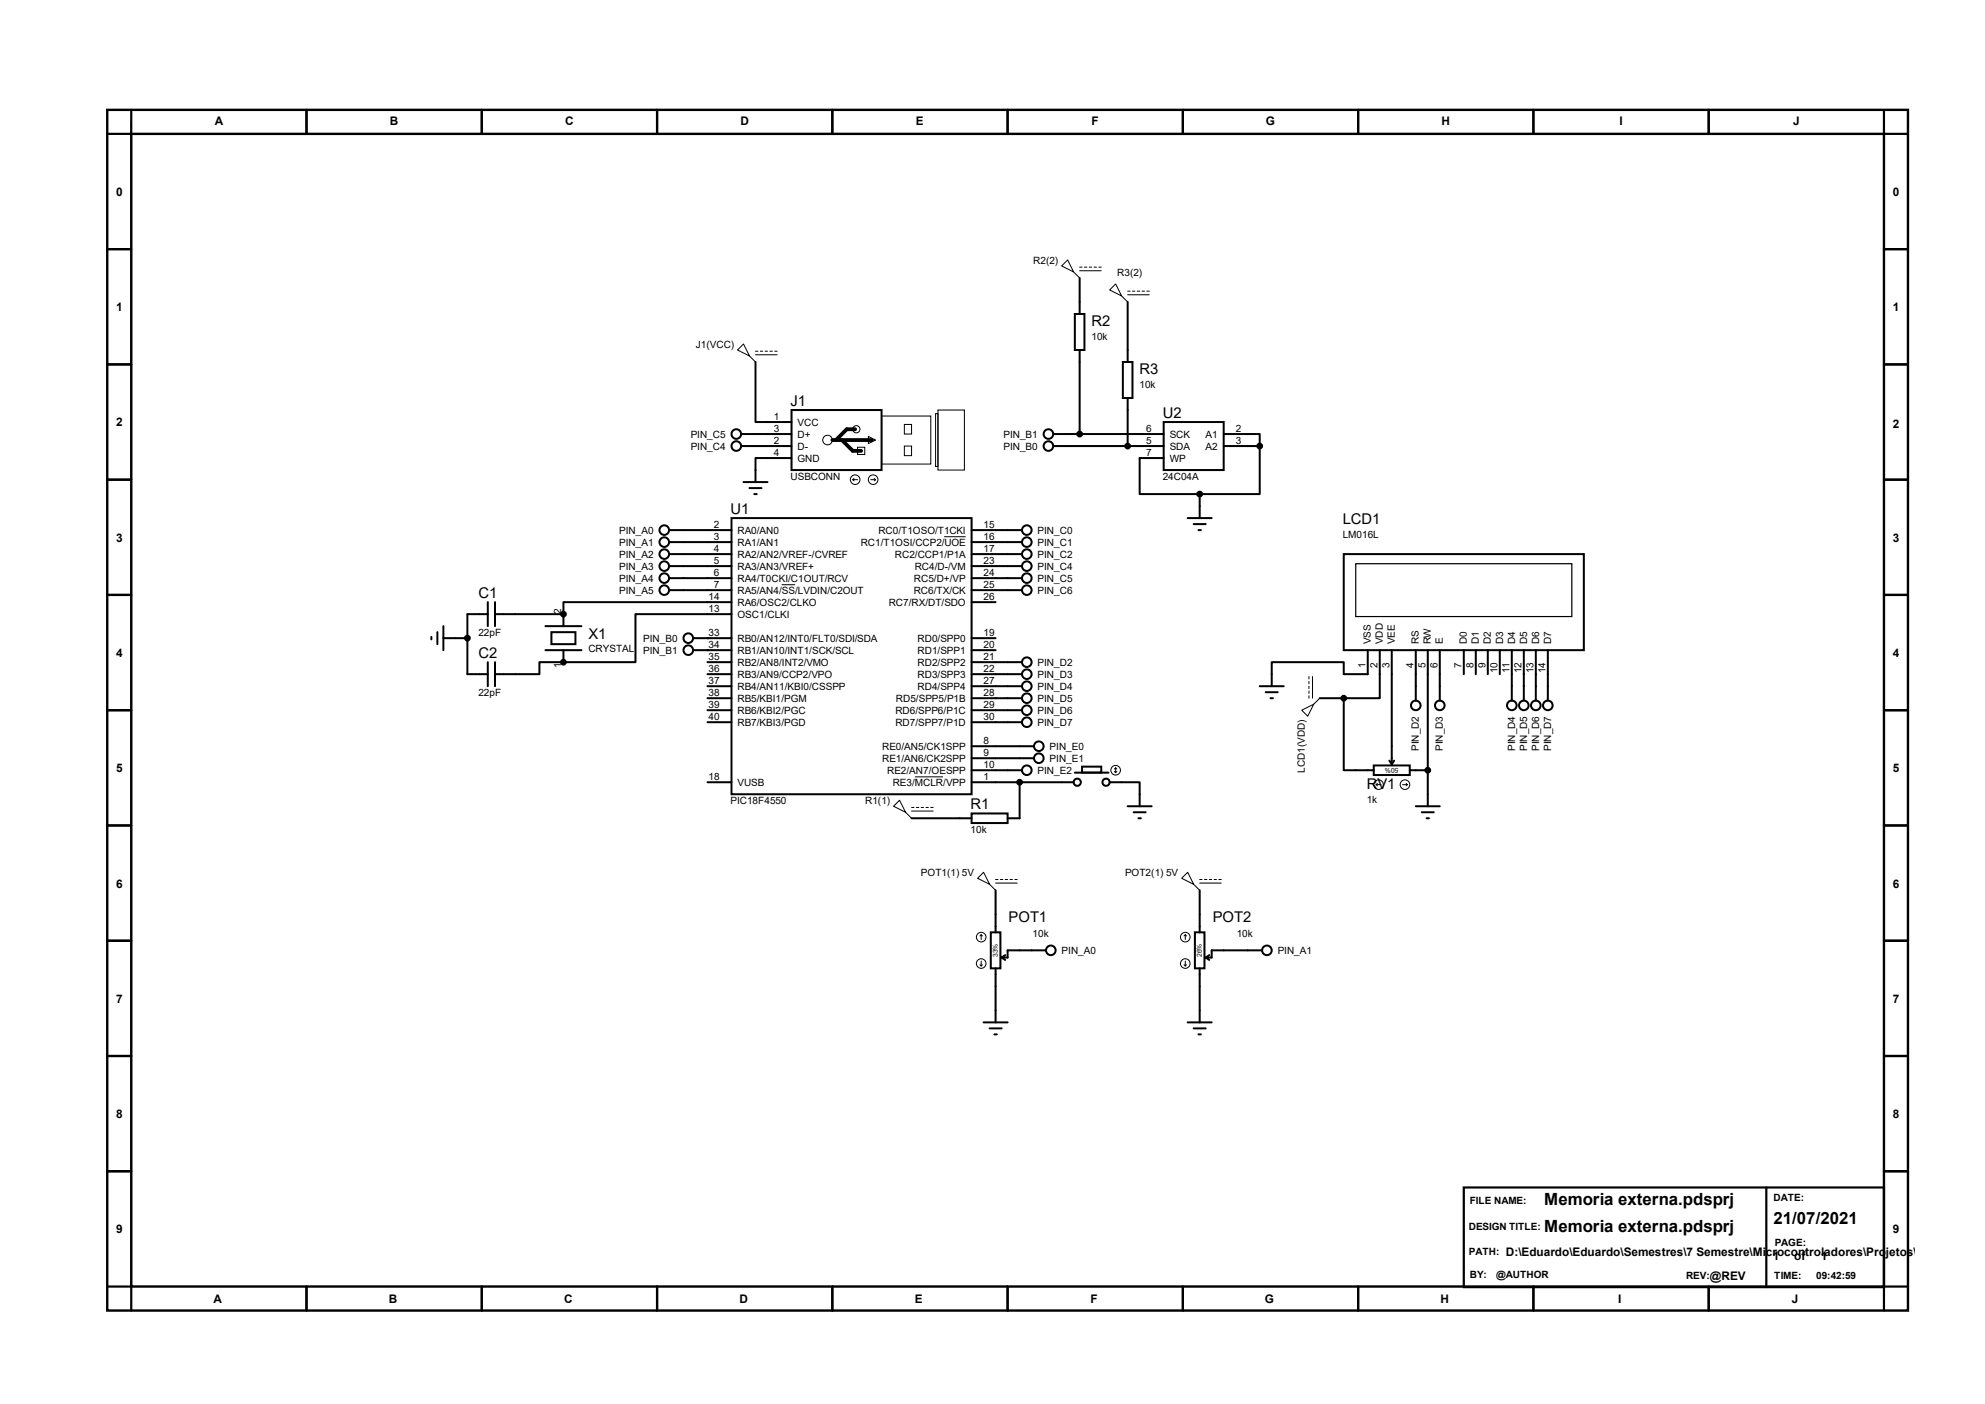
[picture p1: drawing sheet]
<svg xmlns="http://www.w3.org/2000/svg" width="420mm" height="297mm" viewBox="0 0 420 297" stroke-linecap="round" stroke-linejoin="round" font-family="sans-serif">
<path d="M22.7 23.2h381v254h-381zM27.8 28.3h370.8v243.9h-370.8z" fill="none" stroke="#000" stroke-width=".51"/>
<g fill="none" stroke="#000" stroke-width=".47">
<path d="M27.8 23.2v5.1h-5.1M64.9 23.2v5.1M101.9 23.2v5.1M139 23.2v5.1M176.1 23.2v5.1M213.2 23.2v5.1M250.3 23.2v5.1M287.4 23.2v5.1M324.4 23.2v5.1M361.5 23.2v5.1M398.6 23.2v5.1h5.1M22.7 52.7h5.1"/>
<path d="M398.6 52.7h5.1M22.7 77.1h5.1M398.6 77.1h5.1M22.7 101.5h5.1M398.6 101.5h5.1M22.7 125.9h5.1M398.6 125.9h5.1M22.7 150.2h5.1M398.6 150.2h5.1M22.7 174.6h5.1M398.6 174.6h5.1M22.7 199h5.1"/>
<path d="M398.6 199h5.1M22.7 223.4h5.1M398.6 223.4h5.1M22.7 247.8h5.1M309.7 251.2h88.9v21.1h-88.9zM373.7 251.2v21.1M398.6 247.8h5.1M22.7 272.2h5.1v5M64.9 272.2v5M101.9 272.2v5M139 272.2v5M176.1 272.2v5"/>
<path d="M213.2 272.2v5M250.3 272.2v5M287.4 272.2v5M324.4 272.2v5M361.5 272.2v5M403.7 272.2h-5.1v5"/>
</g>
<g fill="none" stroke="#000" stroke-width=".21">
<path d="M25.2 28.3h2.4M27.8 25.8v2.3M64.9 25.8v2.3M101.9 25.8l.1 2.3M139 25.8l.1 2.3M176.1 25.8v2.3M213.2 25.8v2.3M250.3 25.8v2.3M287.4 25.8v2.3M324.4 25.8l.1 2.3M361.5 25.8l.1 2.3M398.6 25.8l.1 2.3"/>
<path d="M25.2 52.7h2.4M225.9 55l1.3 2.5-2.6-1.2zM227.2 57.5l1.2 1.3M228.4 56.5h.5M228.4 57.3h4.6M229.4 56.5h.6M230.5 56.5h.5M231.5 56.5h.5M232.5 56.5h.5M25.2 77.1h2.4M156 74l1.3-1.2 1.3 2.5zM158.6 75.3l1.3 1.3"/>
<path d="M159.9 74.3h.5M159.9 75.1h4.5M160.9 74.3h.5M161.9 74.3h.5M162.9 74.3h.5M163.9 74.3h.5M236.1 60.1l1.2 2.5-2.5-1.3zM237.3 62.6l1.3 1.3M238.6 61.6h.5M238.6 62.4h4.6M239.6 61.6h.5M240.6 61.6h.5"/>
<path d="M241.6 61.6h.5M242.7 61.6h.5M181.4 94.6h1.6v1.5h-1.6zM183.7 92.3l1.6 .8-1.6 .8zM186.5 88h10.4v10.2h-10.4zM191.3 94.4h1.6v2h-1.6zM191.3 89.8h1.6v2h-1.6zM198 87.5h.5v11.2h-.5zM198.5 86.7h5.5v12.7h-5.5zM25.2 101.5h2.4M180.4 101.5l.3 .2M180.4 101.5h1"/>
<path d="M180.7 101.2l-.3 .3M184.2 101.5h1.1M185 101.2l.3 .3M185.3 101.5l-.3 .2M199.8 113.5h4.5M25.2 125.9h2.4M165.4 123.7h2.8M25.2 150.2h2.4M275.4 150.2l2.6-1.2-1.3 2.5zM276.9 143.1v.5M276.9 144.1v.6M276.9 145.2v.5"/>
<path d="M276.9 146.2v.5M276.9 147.2v.5M277.7 143.1v4.6M279.2 147.7l-1.2 1.3M25.2 174.6h2.4M189.1 170.6l1.2-1.3 1.3 2.5zM191.6 171.8l1.3 1.3M192.9 170.8h.5M192.9 171.6h4.5M193.6 164.3h5.9M193.9 170.8h.5M194.9 170.8h.5"/>
<path d="M195.9 170.8h.5M196.9 170.8h.5M235.8 163.2l.3 .2M236.1 162.4v1M236.1 162.4l-.3 .3M236.1 162.4l.2 .3M236.3 163.2l-.2 .2M291.2 166l.2 .2M291.2 166h1M291.4 165.7l-.2 .3M296.8 166h1M297.5 165.7l.3 .3"/>
<path d="M297.8 166l-.3 .2M25.2 199h2.4M206.8 185.8l1.3-1.3 1.3 2.6zM207.6 197.7l-.3 .3M207.6 197.7l.3 .3M207.6 197.7v1.1M209.4 187.1l1.3 1.2M210.7 186.1h.5M210.7 186.8h4.5M211.7 186.1h.5M212.7 186.1h.5M213.7 186.1h.5"/>
<path d="M214.7 186.1h.5M250 185.8l1.3-1.3 1.3 2.6zM250.8 197.7l-.3 .3M250.8 197.7l.2 .3M250.8 197.7v1.1M252.6 187.1l1.2 1.2M253.8 186.1h.5M253.8 186.8h4.6M254.8 186.1h.6M255.9 186.1h.5M256.9 186.1h.5M257.9 186.1h.5"/>
<path d="M207.3 204.1l.3 .2M207.6 203.3v1M207.9 204.1l-.3 .2M250.5 204.1l.3 .2M250.8 203.3v1M251 204.1l-.2 .2M25.2 223.4h2.4M25.2 247.8h2.4M25.2 272.2h2.4"/>
<circle cx="175.1" cy="93.1" r="1.02"/>
<circle cx="181.2" cy="90.8" r=".76"/>
<circle cx="180.9" cy="101.5" r="1.02"/>
<circle cx="184.7" cy="101.5" r="1.02"/>
<circle cx="236.1" cy="162.9" r="1.02"/>
<circle cx="291.7" cy="166" r="1.02"/>
<circle cx="297.3" cy="166" r="1.02"/>
<circle cx="207.6" cy="198.2" r="1.02"/>
<circle cx="250.8" cy="198.2" r="1.02"/>
<circle cx="207.6" cy="203.8" r="1.02"/>
<circle cx="250.8" cy="203.8" r="1.02"/>
</g>
<g fill="none" stroke="#000" stroke-width=".42">
<path d="M228.4 58.8v7.6M159.9 76.6v12.7h7.6M227.4 66.4h2v7.6h-2zM228.4 74v17.8M237.6 76.6h2v7.6h-2zM238.6 63.9v12.7M156.8 91.8h10.7M156.8 94.4h10.7M167.5 86.7h19v12.7h-19zM167.5 96.9h-7.6v5.1M222.8 91.8h23.4M222.8 94.4h23.4"/>
<path d="M238.6 84.2v10.2M246.2 89.3h12.7v10.1h-12.7zM246.2 96.9h-5.1v7.6h12.7M258.9 91.8h7.6v2.6M258.9 94.4h7.6M266.5 94.4v10.1h-12.7M141.6 112.1h13.2M141.6 114.7h13.2M141.6 117.2h13.2M141.6 119.8h13.2M154.8 109.6h50.8v58.4h-50.8zM157.3 102h5.1"/>
<path d="M158.6 103.3h2.5M159.6 104.5h.5M205.6 112.1h10.6M205.6 114.7h10.6M205.6 117.2h10.6M205.6 119.8h10.6M251.3 109.6h5.1M252.6 110.9h2.5M253.6 112.1h.5M253.8 104.5v5.1M284.3 117.2h50.8v20.3h-50.8zM91.3 134.7v.6"/>
<path d="M92.5 133.7v2.6M93.8 135h5.1M93.8 132.5v5M103.2 129.9h-4.3v12.7h4.3M103.2 127.4v5.1M104.7 129.9h14.5M104.7 127.4v5.1M115.4 137.5h7.6M115.4 132.5h7.6M116.7 133.7h5.1v2.6h-5.1zM119.2 129.9v2.6M119.2 137.5v2.6"/>
<path d="M141.6 122.3h13.2M141.6 124.8h13.2M146.6 135h8.2M146.6 137.5h8.2M154.8 129.9h-20.3v10.2h-15.3M154.8 127.4h-35.6v2.5M205.6 135h5.1M205.6 122.3h10.6M205.6 124.8h10.6M205.6 127.4h5.1M205.6 137.5h5.1M289.4 137.5v5.1h-5.1v-2.5h-15.2v5.1"/>
<path d="M291.9 137.5v10.2h-7.6M294.5 137.5v24.2M299.6 137.5v10.7M302.1 137.5v33.1M304.6 137.5v10.7M309.7 137.5v5.1M312.3 137.5v5.1M314.8 137.5v5.1M317.3 137.5v5.1M319.9 137.5v10.7M322.4 137.5v10.7M325 137.5v10.7"/>
<path d="M327.5 137.5v10.7M103.2 140.1v5.1M104.7 140.1v5.1M119.2 140.1h-5.1v2.5h-9.4M149.7 152.8h5.1M149.7 150.2h5.1M149.7 147.7h5.1M149.7 145.2h5.1M149.7 142.6h5.1M149.7 140.1h5.1M205.6 152.8h10.6M205.6 150.2h10.6"/>
<path d="M205.6 147.7h10.6M205.6 145.2h10.6M205.6 142.6h10.6M205.6 140.1h10.6M205.6 157.9h13.2M266.5 145.2h5.1M267.8 146.4h2.5M268.8 147.7h.5M279.2 147.7h5.1M284.3 147.7v15.2h6.4M149.7 165.5h5.1M192.9 173.1h12.7"/>
<path d="M205.6 172.1h7.6v2h-7.6zM205.6 165.5h21.6M205.6 162.9h10.6M205.6 160.4h13.2M215.7 165.5v7.6h-2.5M227.4 163.4h7.1M228.9 162.2h4.1v1.2h-4.1zM234.8 165.5h6.3v5.1M238.6 170.6h5.1M239.9 171.8h2.5M240.9 173.1h.5M290.7 161.9h7.6v2.1h-7.6z"/>
<path d="M294 160.9l.5 .8M295 160.9l-.5 .8M298.3 162.9h3.8M299.6 170.6h5M300.8 171.8h2.6M301.8 173.1h.5M209.6 197.2h2.1v7.7h-2.1zM210.7 188.3v8.9M252.8 197.2h2v7.7h-2zM253.8 188.3v8.9M208.1 216.3h5.1M209.4 217.6h2.5"/>
<path d="M210.4 218.8h.5M210.7 204.9v11.4M211.9 202.6l.8 .5M212.7 202.1l-.8 .5M221.3 201h-8.1v1.6h-1.3M251.3 216.3h5.1M252.6 217.6h2.5M253.6 218.8h.5M253.8 204.9v11.4M255.1 202.6l.8 .5M255.9 202.1l-.8 .5M267 201h-10.6v1.6h-1.3"/>
<circle cx="155.8" cy="91.8" r="1.02"/>
<circle cx="155.8" cy="94.4" r="1.02"/>
<circle cx="221.8" cy="94.4" r="1.02"/>
<circle cx="221.8" cy="91.8" r="1.02"/>
<circle cx="140.5" cy="112.1" r="1.02"/>
<circle cx="140.5" cy="114.7" r="1.02"/>
<circle cx="140.5" cy="117.2" r="1.02"/>
<circle cx="140.5" cy="119.8" r="1.02"/>
<circle cx="217.3" cy="117.2" r="1.02"/>
<circle cx="217.3" cy="112.1" r="1.02"/>
<circle cx="217.3" cy="119.8" r="1.02"/>
<circle cx="217.3" cy="114.7" r="1.02"/>
<circle cx="140.5" cy="124.8" r="1.02"/>
<circle cx="140.5" cy="122.3" r="1.02"/>
<circle cx="145.6" cy="137.5" r="1.02"/>
<circle cx="145.6" cy="135" r="1.02"/>
<circle cx="217.3" cy="122.3" r="1.02"/>
<circle cx="217.3" cy="124.8" r="1.02"/>
<circle cx="217.3" cy="140.1" r="1.02"/>
<circle cx="217.3" cy="152.8" r="1.02"/>
<circle cx="217.3" cy="145.2" r="1.02"/>
<circle cx="217.3" cy="142.6" r="1.02"/>
<circle cx="217.3" cy="150.2" r="1.02"/>
<circle cx="217.3" cy="147.7" r="1.02"/>
<circle cx="219.8" cy="157.9" r="1.02"/>
<circle cx="299.6" cy="149.2" r="1.02"/>
<circle cx="304.6" cy="149.2" r="1.02"/>
<circle cx="319.9" cy="149.2" r="1.02"/>
<circle cx="322.4" cy="149.2" r="1.02"/>
<circle cx="325" cy="149.2" r="1.02"/>
<circle cx="327.5" cy="149.2" r="1.02"/>
<circle cx="217.3" cy="162.9" r="1.02"/>
<circle cx="219.8" cy="160.4" r="1.02"/>
<circle cx="227.9" cy="165.5" r=".76"/>
<circle cx="234" cy="165.5" r=".76"/>
<circle cx="222.3" cy="201" r="1.02"/>
<circle cx="268.1" cy="201" r="1.02"/>
</g>
<g fill="#000">
<circle cx="119.2" cy="129.9" r=".21"/>
<circle cx="149.7" cy="135" r=".21"/>
<circle cx="149.7" cy="137.5" r=".21"/>
<circle cx="119.2" cy="140.1" r=".21"/>
<circle cx="302.1" cy="162.9" r=".21"/>
</g>
<g fill="#000" stroke="#000" stroke-width=".42">
<circle cx="228.4" cy="91.8" r=".51"/>
<circle cx="238.6" cy="94.4" r=".51"/>
<circle cx="266.5" cy="94.4" r=".51"/>
<circle cx="253.8" cy="104.5" r=".51"/>
<circle cx="98.9" cy="135" r=".51"/>
<circle cx="119.2" cy="129.9" r=".51"/>
<circle cx="119.2" cy="140.1" r=".51"/>
<circle cx="284.3" cy="147.7" r=".51"/>
<circle cx="215.7" cy="165.5" r=".51"/>
<circle cx="302.1" cy="162.9" r=".51"/>
</g>
<path d="M286.9 119.3h45.7v11.1h-45.7z" fill="none" stroke="#000" stroke-width=".25"/>
<path d="M176.1 93.1h8.4M178.1 93.1l2.3 2.3h1.8M180.9 90.8h-1.7l-2.3 2.3" fill="none" stroke="#000" stroke-width=".8"/>
<g font-size="3.6">
<text x="326.7" y="254.8">Memoria externa.pdsprj</text>
<text x="326.7" y="260.6">Memoria externa.pdsprj</text>
<text x="375.2" y="258.9">21/07/2021</text>
</g>
<g font-size="3.1">
<text x="230.9" y="69">R2</text>
<text x="241.1" y="79.2">R3</text>
<text x="167.3" y="85.9">J1</text>
<text x="246" y="88.4">U2</text>
<text x="154.6" y="108.7">U1</text>
<text x="284.1" y="111">LCD1</text>
<text x="101.2" y="126.5">C1</text>
<text x="124.5" y="135.1">X1</text>
<text x="101.2" y="139.2">C2</text>
<text x="289.2" y="167">RV1</text>
<text x="205.4" y="171.2">R1</text>
<text x="213.4" y="195.1">POT1</text>
<text x="256.6" y="195.1">POT2</text>
</g>
<g font-size="2.5">
<text x="45.4" y="26.5">A</text>
<text x="82.5" y="26.5">B</text>
<text x="119.6" y="26.5">C</text>
<text x="156.7" y="26.5">D</text>
<text x="193.8" y="26.5">E</text>
<text x="231" y="26.5">F</text>
<text x="267.9" y="26.5">G</text>
<text x="305" y="26.5">H</text>
<text x="342.7" y="26.5">I</text>
<text x="379.4" y="26.5">J</text>
<text x="24.6" y="41.4">0</text>
<text x="400.5" y="41.4">0</text>
<text x="24.6" y="65.8">1</text>
<text x="400.5" y="65.8">1</text>
<text x="24.6" y="90.2">2</text>
<text x="400.5" y="90.5">2</text>
<text x="24.6" y="114.6">3</text>
<text x="400.5" y="114.6">3</text>
<text x="24.6" y="139">4</text>
<text x="400.5" y="139">4</text>
<text x="24.6" y="163.4">5</text>
<text x="400.5" y="163.4">5</text>
<text x="24.6" y="187.7">6</text>
<text x="400.5" y="187.7">6</text>
<text x="24.6" y="212.1">7</text>
<text x="400.5" y="212.1">7</text>
<text x="24.6" y="236.5">8</text>
<text x="400.5" y="236.5">8</text>
<text x="24.6" y="260.9">9</text>
<text x="400.5" y="260.9">9</text>
<text x="318.6" y="265.6">D:\Eduardo\Eduardo\Semestres\7 Semestre\Microcontroladores\Projetos\Projeto Memo</text>
<text x="375.1" y="266.6">1</text>
<text x="379.6" y="266.6">of</text>
<text x="385.2" y="266.6">1</text>
<text x="45.2" y="275.6">A</text>
<text x="82.3" y="275.6">B</text>
<text x="119.3" y="275.6">C</text>
<text x="156.4" y="275.6">D</text>
<text x="193.5" y="275.6">E</text>
<text x="230.7" y="275.6">F</text>
<text x="267.6" y="275.6">G</text>
<text x="304.8" y="275.6">H</text>
<text x="342.4" y="275.6">I</text>
<text x="361.8" y="270.7">@REV</text>
<text x="379.1" y="275.6">J</text>
</g>
<g font-size="2.1">
<text x="218.6" y="55.8">R2(2)</text>
<text x="236.4" y="58.3">R3(2)</text>
<text x="230.9" y="72">10k</text>
<text x="147.2" y="73.5">J1(VCC)</text>
<text x="241.1" y="82.1">10k</text>
<text x="163.7" y="88.9">1</text>
<text x="146.1" y="92.6">PIN_C5</text>
<text x="146.1" y="95.1">PIN_C4</text>
<text x="163.7" y="91.4">3</text>
<text x="163.7" y="94">2</text>
<text x="168.7" y="90">VCC</text>
<text x="168.7" y="92.6">D+</text>
<text x="168.7" y="95.1">D-</text>
<text x="212.3" y="92.6">PIN_B1</text>
<text x="212.3" y="95.1">PIN_B0</text>
<text x="242.5" y="91.4">6</text>
<text x="242.5" y="94">5</text>
<text x="247.5" y="92.6">SCK</text>
<text x="247.5" y="95.1">SDA</text>
<text x="255.1" y="92.6">A1</text>
<text x="255.1" y="95.1">A2</text>
<text x="261.5" y="91.4">2</text>
<text x="261.5" y="94">3</text>
<text x="163.7" y="96.5">4</text>
<text x="167.3" y="101.6">USBCONN</text>
<text x="168.7" y="97.7">GND</text>
<text x="242.5" y="96.5">7</text>
<text x="246" y="101.6">24C04A</text>
<text x="247.5" y="97.7">WP</text>
<text x="131" y="112.9">PIN_A0</text>
<text x="151" y="111.8">2</text>
<text x="156" y="112.9">RA0/AN0</text>
<text x="185.8" y="112.9">RC0/T1OSO/T1CKI</text>
<text x="208.1" y="111.8">15</text>
<text x="219.5" y="112.9">PIN_C0</text>
<text x="284.1" y="113.9">LM016L</text>
<text x="131" y="115.4">PIN_A1</text>
<text x="131" y="118">PIN_A2</text>
<text x="151" y="114.3">3</text>
<text x="151" y="116.8">4</text>
<text x="151" y="119.4">5</text>
<text x="156" y="115.4">RA1/AN1</text>
<text x="156" y="118">RA2/AN2/VREF-/CVREF</text>
<text x="182.1" y="115.4">RC1/T1OSI/CCP2/UOE</text>
<text x="189.4" y="118">RC2/CCP1/P1A</text>
<text x="208.1" y="114.3">16</text>
<text x="208.1" y="116.8">17</text>
<text x="208.1" y="119.4">23</text>
<text x="219.5" y="115.4">PIN_C1</text>
<text x="219.5" y="118">PIN_C2</text>
<text x="131" y="120.5">PIN_A3</text>
<text x="131" y="123.1">PIN_A4</text>
<text x="131" y="125.6">PIN_A5</text>
<text x="151" y="121.9">6</text>
<text x="151" y="124.5">7</text>
<text x="156" y="120.5">RA3/AN3/VREF+</text>
<text x="156" y="123.1">RA4/T0CKI/C1OUT/RCV</text>
<text x="156" y="125.6">RA5/AN4/SS/LVDIN/C2OUT</text>
<text x="193.3" y="125.6">RC6/TX/CK</text>
<text x="193.4" y="123.1">RC5/D+/VP</text>
<text x="193.5" y="120.5">RC4/D-/VM</text>
<text x="208.1" y="121.9">24</text>
<text x="208.1" y="124.5">25</text>
<text x="219.5" y="120.5">PIN_C4</text>
<text x="219.5" y="123.1">PIN_C5</text>
<text x="219.5" y="125.6">PIN_C6</text>
<text x="118.7" y="129.9" transform="rotate(-90 118.7 129.9)">2</text>
<text x="149.9" y="127">14</text>
<text x="149.9" y="129.5">13</text>
<text x="156" y="128.1">RA6/OSC2/CLKO</text>
<text x="156" y="130.7">OSC1/CLKI</text>
<text x="188" y="128.1">RC7/RX/DT/SDO</text>
<text x="208.1" y="127">26</text>
<text x="101.2" y="134.6">22pF</text>
<text x="136.1" y="135.8">PIN_B0</text>
<text x="149.9" y="134.6">33</text>
<text x="149.9" y="137.2">34</text>
<text x="156" y="135.8">RB0/AN12/INT0/FLT0/SDI/SDA</text>
<text x="194.1" y="135.8">RD0/SPP0</text>
<text x="208.1" y="134.6">19</text>
<text x="208.1" y="137.2">20</text>
<text x="290.1" y="136.3" transform="rotate(-90 290.1 136.3)">VSS</text>
<text x="292.6" y="136.3" transform="rotate(-90 292.6 136.3)">VDD</text>
<text x="295.1" y="136.3" transform="rotate(-90 295.1 136.3)">VEE</text>
<text x="300.2" y="136.3" transform="rotate(-90 300.2 136.3)">RS</text>
<text x="302.8" y="136.3" transform="rotate(-90 302.8 136.3)">RW</text>
<text x="305.3" y="136.3" transform="rotate(-90 305.3 136.3)">E</text>
<text x="310.4" y="136.3" transform="rotate(-90 310.4 136.3)">D0</text>
<text x="312.9" y="136.3" transform="rotate(-90 312.9 136.3)">D1</text>
<text x="315.5" y="136.3" transform="rotate(-90 315.5 136.3)">D2</text>
<text x="318" y="136.3" transform="rotate(-90 318 136.3)">D3</text>
<text x="320.5" y="136.3" transform="rotate(-90 320.5 136.3)">D4</text>
<text x="323.1" y="136.3" transform="rotate(-90 323.1 136.3)">D5</text>
<text x="325.6" y="136.3" transform="rotate(-90 325.6 136.3)">D6</text>
<text x="328.2" y="136.3" transform="rotate(-90 328.2 136.3)">D7</text>
<text x="118.7" y="141.3" transform="rotate(-90 118.7 141.3)">1</text>
<text x="124.5" y="138">CRYSTAL</text>
<text x="136.1" y="138.3">PIN_B1</text>
<text x="149.9" y="139.7">35</text>
<text x="149.9" y="142.2">36</text>
<text x="156" y="138.3">RB1/AN10/INT1/SCK/SCL</text>
<text x="156" y="140.8">RB2/AN8/INT2/VMO</text>
<text x="156" y="143.4">RB3/AN9/CCP2/VPO</text>
<text x="194.1" y="138.3">RD1/SPP1</text>
<text x="194.1" y="140.8">RD2/SPP2</text>
<text x="194.1" y="143.4">RD3/SPP3</text>
<text x="208.1" y="139.7">21</text>
<text x="208.1" y="142.2">22</text>
<text x="219.5" y="143.4">PIN_D3</text>
<text x="219.5" y="140.8">PIN_D2</text>
<text x="288.9" y="141.3" transform="rotate(-90 288.9 141.3)">1</text>
<text x="291.4" y="141.3" transform="rotate(-90 291.4 141.3)">2</text>
<text x="294" y="141.3" transform="rotate(-90 294 141.3)">3</text>
<text x="299" y="141.3" transform="rotate(-90 299 141.3)">4</text>
<text x="301.6" y="141.3" transform="rotate(-90 301.6 141.3)">5</text>
<text x="304.1" y="141.3" transform="rotate(-90 304.1 141.3)">6</text>
<text x="309.2" y="141.3" transform="rotate(-90 309.2 141.3)">7</text>
<text x="311.7" y="141.3" transform="rotate(-90 311.7 141.3)">8</text>
<text x="314.3" y="141.3" transform="rotate(-90 314.3 141.3)">9</text>
<text x="316.8" y="142.4" transform="rotate(-90 316.8 142.4)">10</text>
<text x="319.4" y="142.3" transform="rotate(-90 319.4 142.3)">11</text>
<text x="321.9" y="142.4" transform="rotate(-90 321.9 142.4)">12</text>
<text x="324.4" y="142.4" transform="rotate(-90 324.4 142.4)">13</text>
<text x="327" y="142.4" transform="rotate(-90 327 142.4)">14</text>
<text x="101.2" y="147.3">22pF</text>
<text x="149.9" y="144.8">37</text>
<text x="149.9" y="147.3">38</text>
<text x="149.9" y="149.9">39</text>
<text x="156" y="145.9">RB4/AN11/KBI0/CSSPP</text>
<text x="156" y="148.5">RB5/KBI1/PGM</text>
<text x="189.6" y="148.5">RD5/SPP5/P1B</text>
<text x="194.1" y="145.9">RD4/SPP4</text>
<text x="208.1" y="144.8">27</text>
<text x="208.1" y="147.3">28</text>
<text x="208.1" y="149.9">29</text>
<text x="219.5" y="148.5">PIN_D5</text>
<text x="219.5" y="145.9">PIN_D4</text>
<text x="149.9" y="152.4">40</text>
<text x="156" y="151">RB6/KBI2/PGC</text>
<text x="156" y="153.5">RB7/KBI3/PGD</text>
<text x="189.4" y="151">RD6/SPP6/P1C</text>
<text x="189.4" y="153.5">RD7/SPP7/P1D</text>
<text x="208.1" y="152.4">30</text>
<text x="219.5" y="153.5">PIN_D7</text>
<text x="219.5" y="151">PIN_D6</text>
<text x="186.6" y="158.6">RE0/AN5/CK1SPP</text>
<text x="186.6" y="161.2">RE1/AN6/CK2SPP</text>
<text x="208.1" y="157.5">8</text>
<text x="208.1" y="160">9</text>
<text x="222.1" y="161.2">PIN_E1</text>
<text x="222.1" y="158.6">PIN_E0</text>
<text x="300.2" y="158.9" transform="rotate(-90 300.2 158.9)">PIN_D2</text>
<text x="305.3" y="158.9" transform="rotate(-90 305.3 158.9)">PIN_D3</text>
<text x="320.5" y="158.9" transform="rotate(-90 320.5 158.9)">PIN_D4</text>
<text x="323.1" y="158.9" transform="rotate(-90 323.1 158.9)">PIN_D5</text>
<text x="325.6" y="158.9" transform="rotate(-90 325.6 158.9)">PIN_D6</text>
<text x="328.2" y="158.9" transform="rotate(-90 328.2 158.9)">PIN_D7</text>
<text x="149.9" y="165.1">18</text>
<text x="156" y="166.2">VUSB</text>
<text x="187.7" y="163.7">RE2/AN7/OESPP</text>
<text x="188.9" y="166.2">RE3/MCLR/VPP</text>
<text x="208.1" y="162.6">10</text>
<text x="208.1" y="165.1">1</text>
<text x="219.5" y="163.7">PIN_E2</text>
<text x="276.1" y="163.5" transform="rotate(-90 276.1 163.5)">LCD1(VDD)</text>
<text x="154.6" y="170.2">PIC18F4550</text>
<text x="183" y="170.1">R1(1)</text>
<text x="289.2" y="169.9">1k</text>
<text x="205.4" y="176.3">10k</text>
<text x="194.9" y="185.3">POT1(1) 5V</text>
<text x="238" y="185.3">POT2(1) 5V</text>
<text x="218.5" y="198.1">10k</text>
<text x="224.6" y="201.8">PIN_A0</text>
<text x="261.7" y="198.1">10k</text>
<text x="270.3" y="201.8">PIN_A1</text>
<text x="311" y="254.7">FILE NAME:</text>
<text x="375.2" y="254.2">DATE:</text>
<text x="310.8" y="260.1">DESIGN TITLE:</text>
<text x="375.5" y="263.6">PAGE:</text>
<text x="310.8" y="265.5">PATH:</text>
<text x="311" y="270.4">BY:</text>
<text x="316.6" y="270.4">@AUTHOR</text>
<text x="356.7" y="270.6">REV:</text>
<text x="375.4" y="270.6">TIME:</text>
<text x="384.3" y="270.6">09:42:59</text>
</g>
<g font-size="1.4">
<text x="295.9" y="162.5" transform="rotate(-180 295.9 162.5)">50%</text>
<text x="211.1" y="202.5" transform="rotate(-90 211.1 202.5)">33%</text>
<text x="254.3" y="202.5" transform="rotate(-90 254.3 202.5)">26%</text>
</g>
</svg>
